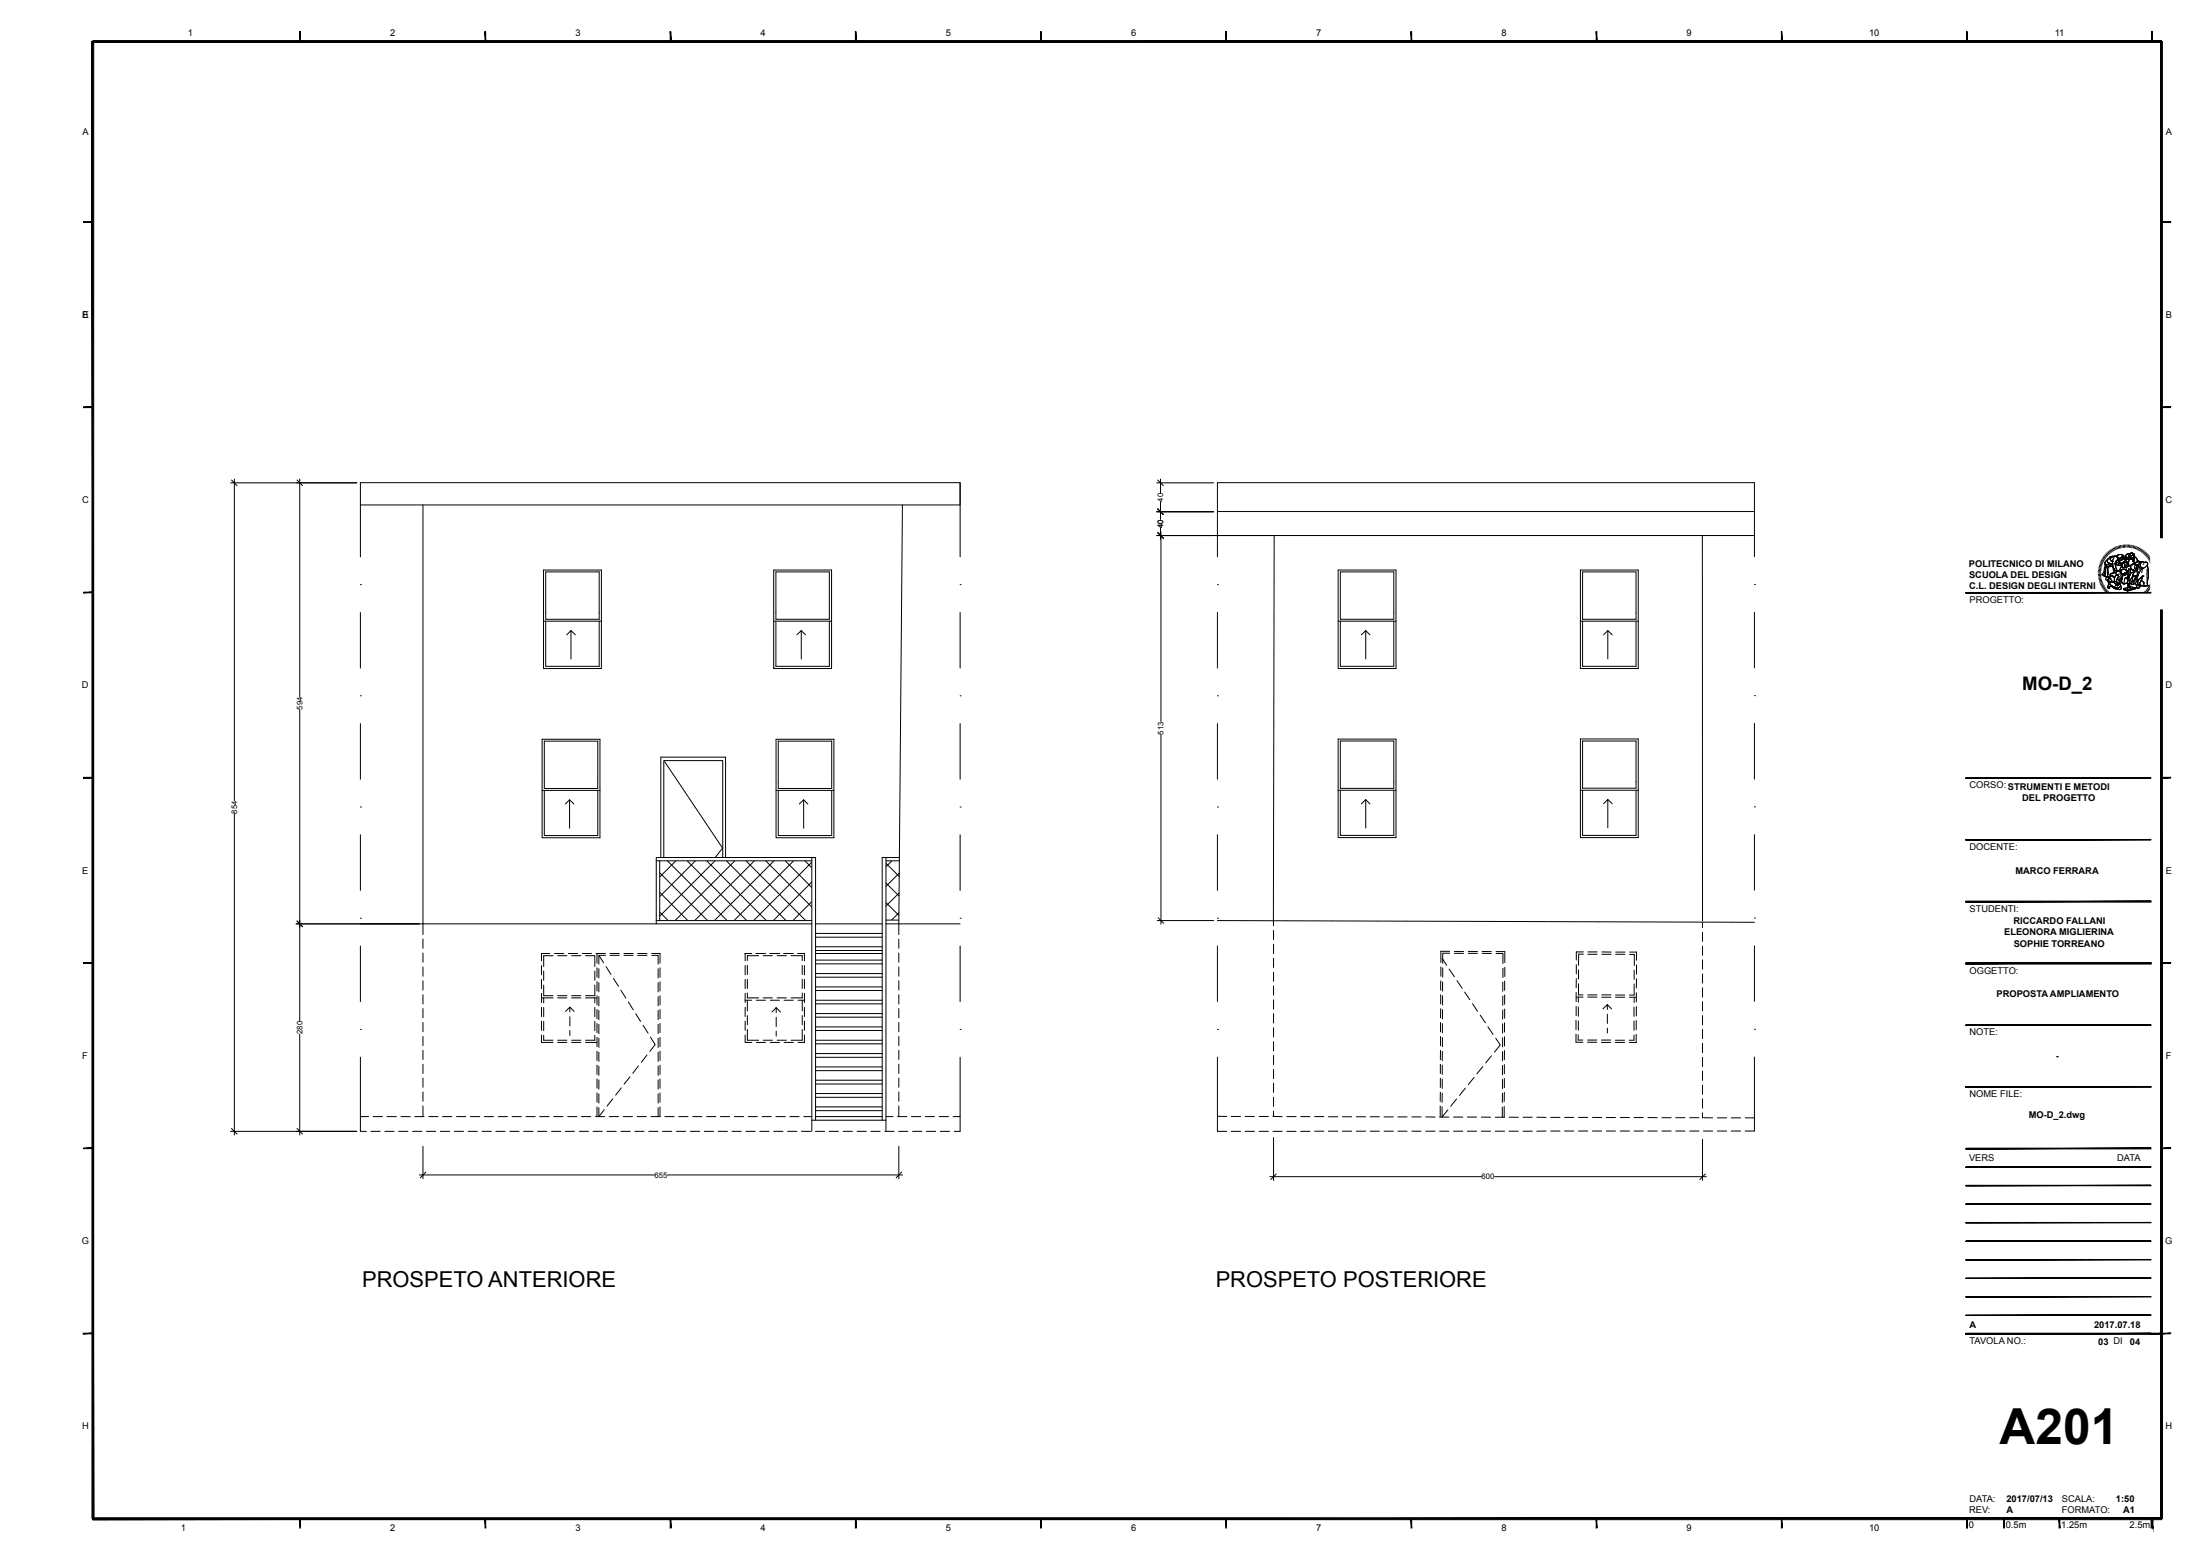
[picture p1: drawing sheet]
<svg xmlns="http://www.w3.org/2000/svg" width="594mm" height="420mm" viewBox="0 0 594 420" stroke-linecap="round" stroke-linejoin="round" font-family="sans-serif">
<g fill="none" stroke="#000" stroke-width=".27">
<path d="M62.3 130.3h34M62.5 129.6l1.5 1.5M63.3 129.3v86.8M80.2 129.6l1.5 1.5M80.9 129.3v58.8M97.3 136.3h161.9v-6h-161.9v20M114.2 136.3v115.9M243.7 136.3l-1 115.9M259.2 130.3v20M312.3 138.1h15.4M312.3 130.3h15.4M312.6 137.4l1.5 1.5"/>
<path d="M312.6 129.6l1.5 1.5M313.3 129.3v3.7M313.3 135.4v4.8M328.7 138.1h145M97.3 157.8h.1M146.8 153.9h15.6v26.6h-15.6zM147.3 154.4h14.5v12.8h-14.5zM208.9 153.9h15.6v26.6h-15.6zM209.5 154.4h14.4v12.8h-14.4zM259.2 157.8h.1M312.3 144.6h161.4M312.6 143.8l1.5 1.5"/>
<path d="M312.7 143.8l1.5 1.5M313.3 142.5v3.1M313.5 143.6v51.2M328.7 157.8h.1M344 144.6l-.1 105.3M361.3 153.9h15.6v26.6h-15.6zM361.9 154.4h14.4v12.8h-14.4zM426.7 153.9h15.6v26.6h-15.6zM427.3 154.4h14.4v12.8h-14.4zM459.6 144.6l.1 103.9M473.7 157.8h.1M473.7 150.3v-20h-145v20"/>
<path d="M566.5 154.3l.7 .1M566.5 154.7h.7M566.6 154h.7M566.6 153.6l.7 .1M566.7 153.3l.6 .1M566.7 152.9l.7 .2M566.8 152.6l.7 .2M567 152.2l.6 .3M567.1 151.9l.6 .2M567.2 151.6l.6 .2M567.2 155l-.7 .1M567.3 155.3l-.7 .1"/>
<path d="M567.3 155.6l-.7 .2M567.3 151.2l.7 .3M567.3 156l-.6 .1M567.4 156.3l-.7 .1M567.5 156.6l-.7 .2M567.5 150.9l.6 .4M567.5 156.9l-.6 .2M567.7 157.3l-.7 .2M567.7 150.6l.6 .4M567.8 157.5l-.6 .3M567.9 150.3l.6 .4M567.9 157.8l-.6 .3"/>
<path d="M568.1 158.1l-.6 .3M568.1 150.1l.5 .3M568.2 153.5h.1M568.3 158.4l-.6 .3M568.3 155.5l.2 .1M568.3 155.4v.1M568.4 149.8l.5 .4M568.4 152.3h.1M568.4 158.6l-.5 .5M568.4 152.3l.1 .5M568.5 151.7l-.2 .3 .3 .4h.6l.4 .2M568.5 152.8l-.3 .5a2.29 2.29 0 0 1-.7 1.8l.3 .2"/>
<path d="M568.5 152.8h.1M568.5 155.6l.2 .1M568.5 154.5l-.2 .9M568.6 149.5l.5 .5M568.6 153.3l-.1 1.7-.2 .5M568.6 152.8h.1M568.6 158.9l-.5 .4M568.6 152.8l-.2 .4-.2 1.5-.3 .6 .6 .3M568.6 152.8l.3 .1M568.6 155.6l.2 .1M568.7 151.3l-.2 .4M568.7 155.7h.5"/>
<path d="M568.8 152.9l-.3 .8M568.8 152.9l-.1 .2M568.8 149.3l.5 .4M568.8 159.2l-.5 .4M568.9 155.7l-.3 .7 .1 .2 .4-.2M568.9 152.9h.4M568.9 152.9h-.1M569 151.1h.1M569 159.4l-.5 .5M569 151.1v.5l.2 .3M569 151.1v.4M569 155.3l.1 .2"/>
<path d="M569 151.1l-.3 .2M569 155.3l.1 .4M569.1 156.4h.1M569.1 149l.4 .5M569.1 155.7h-.1M569.1 155.1l-.1 .2M569.1 155.5l.1 .2M569.1 155.1v.4M569.1 155.5v.2M569.1 158.5l.1 .2M569.2 155.7h.1M569.2 155.7l.3 .2"/>
<path d="M569.2 154.8l-.1 .3M569.2 151.9l1.1 .4M569.2 153.1v1.7M569.2 151.9l.4 .1M569.2 157l.2 .5M569.2 156.8h.1M569.2 156.8v.2M569.2 158.7l.1 .2M569.2 158.8l.1 .1M569.2 156.8l.3 .2M569.3 152.9h.1M569.3 159.7l-.5 .4"/>
<path d="M569.3 153l-.1 .1M569.3 152.9l-.1 .2M569.3 158.9l.3-.2-.1-.3 .3-.2 .3 .1a2.96 2.96 0 0 0 2.2 .9M569.4 148.8l.4 .5M569.4 157.5l-.3 1M569.4 157.5h.1M569.4 157.5l1.2 .8M569.5 159.9l-.5 .5M569.5 157l.2 .1M569.5 155.9h.1M569.6 155.9h.1M569.6 148.5l.4 .6"/>
<path d="M569.6 155.9l.1 .3M569.7 157.1h.8M569.7 150.3l-.7 .8M569.7 156.2h.1M569.7 156.2l.5 .5M569.7 156.2l-.6 .2 .1 .4M569.9 152.6h-.3M569.9 148.3l.4 .6M569.9 155.5h.1M569.9 155.4v.1M570 150.2h1.4M570 155.5l-.4 .4"/>
<path d="M570 150.2l-.3 .1M570.1 155.3h.1M570.1 155.2v.1M570.2 155.3h.1M570.2 155.3l-.2 .2M570.2 155.3l.4 .4M570.2 156.7h.1M570.3 148.2l.3 .5M570.3 152.3l-.7 .3M570.3 152.3h.1M570.4 151.5h.1M570.4 151.5v1.4"/>
<path d="M570.4 152.9h.1M570.4 152.9h-1.1M570.4 152.9l.2 .5a.82 .82 0 0 1 .3 1l.1 .1M570.4 152.9h-.1M570.6 148l.2 .6M570.6 155.7l.3 .3M570.6 153.2l.2 1.3M570.6 158.3l.7 .3M570.6 158.3l.9 .4M570.8 154.5v.1M570.8 150.5l-.4 1M570.8 147.8l.3 .6"/>
<path d="M570.9 157h.1M570.9 157l.4 1M570.9 156h.1M570.9 156.2v.8M570.9 157l-.4 .1M570.9 156v1M571 154.5h.1M571 154.5l-.4 .2a.51 .51 0 0 0-.7 .1 .51 .51 0 0 0 0 .6M571 152.1h.1M571 152.1v.1M571 152.2h.1M571 152.2l.4 1.6 .5 .3"/>
<path d="M571.1 150.1h.1M571.1 150.1a.98 .98 0 0 0-1.3 1.1l.6 .3M571.2 147.6l.2 .7M571.3 158h.1M571.3 155.3l-.4 .7M571.3 152.1a.59 .59 0 0 0 .9 .5M571.3 152l-.2 .1M571.3 152v.1M571.4 157.9l-.1 .1M571.4 152l-.1 .1M571.4 155.2l-.1 .1M571.4 155.2l.6 .3 .1 .3-.3 .1"/>
<path d="M571.4 150.2h.1M571.4 150.1v.1M571.4 154.2v.2M571.4 150.2l.3 .3M571.5 154.2h.1M571.5 157.8h.1M571.5 154.2l-.1 .4-.4-.1M571.5 157.8l.2 .3M571.5 157.8l-.1 .1M571.5 158.7h.1M571.5 147.5l.2 .7M571.5 158.7l.5 .2"/>
<path d="M571.6 157.6h.1M571.6 150h.1M571.6 156.4h.4M571.6 150l-.1 .1M571.6 156.4a.57 .57 0 0 0-.2 .6 .57 .57 0 0 0 .5 .4l.3 .3M571.6 157.6l.3 .4-.2-.5 .4 .2M571.6 157.6l.1 .5M571.7 149.9l-.3 .2M571.7 149.9l-.1 .1M571.7 154.2h-.2M571.7 151.2l-.7 .9M571.7 150.5h.1"/>
<path d="M571.7 150.5l.4 .2M571.7 150.5v.7M571.7 158.1h.1M571.8 150.6l.1 .1 .7-.1M571.8 155.9l-.2 .5M571.8 155.9h.1M571.9 147.4l.2 .7M571.9 154.2h-.5M571.9 154.1h.1M571.9 149.8l-.2 .1M571.9 154.1v.1M572 154.1h.1"/>
<path d="M572 154.1l.5 .2M572 154.1l-.1 .1M572 149.7h.1M572 151.7h.1M572 156.4h.1M572 156.4l.1 .1M572 151.7l-.7 .3M572 149.7l-.1 .1M572 151.7l.3 .3M572.1 156.5l.3 .9M572.1 157.7h.1M572.2 151.5h.1"/>
<path d="M572.2 155l-.8 .2M572.2 151.5l-.2 .2M572.2 152.6h.4M572.2 151.5l-.3 .1M572.2 147.3l.2 .7M572.2 151.1h.1M572.2 151.1l.3 .1M572.2 151.1l-.5 .1M572.2 151.1v.4M572.2 149.7h-.2M572.3 152h.1M572.3 154.7l.8 .5"/>
<path d="M572.4 157.4l.1 .4M572.5 152h.1M572.5 152h.4l-.2 .2-.1 .4M572.5 152h-.5l.2 .6M572.5 150.7h-.3M572.5 156.3l-.5 .1M572.5 152l-.2 .1M572.5 155.1l.2 .6-.1 .4M572.5 150.6v.1M572.5 156.2v.1M572.5 154.3h.1M572.5 147.2l.2 .7"/>
<path d="M572.5 154.3l.5 .7M572.5 158.1l.3 .5-.3 .5M572.5 154.1l.1 .3M572.5 157.8v.3M572.5 158.1v.1a.8 .8 0 0 1-1 .5M572.5 154.3l.2 .2M572.5 159.1l-.2 .1M572.6 154h.1M572.6 157l.7 .6M572.6 154l-.1 .1M572.6 156.1h.1M572.6 152.6h.1"/>
<path d="M572.6 156.1l-.1 .1M572.6 156.1l-.6 .3M572.7 154l-.2 .1M572.7 154.5l.3 .4M572.7 149.7l.3 .1M572.7 154.5l.2 .4M572.7 149.7h-.7M572.8 149.7l.2 .1M572.8 151v.1M572.8 152.9l.3 .2M572.8 151.1l-.3 .1M572.8 152.9l-.4 .9v.4l.2 .1 .5-.6"/>
<path d="M572.8 153.8v.1M572.8 152.9l-.4 1M572.8 152.9h.1M572.8 150.6l.2 .2M572.8 153.8l-.1 .2M572.9 156.4h.1M572.9 147.2l.1 .6M572.9 156.4l-.4 .5 .4 .4M572.9 156.4l-.6 .8M572.9 156.3v1M572.9 150.4l-.3 .2M572.9 152.9l.1 .1"/>
<path d="M572.9 152.7h.1M572.9 150.3h.1M572.9 157.3l.4 .3M572.9 150.3l.2 .1M572.9 150.3v.1M572.9 150.4h.1M572.9 150.7h.1M572.9 154.9l.1 .1M573 151h.1M573 151l-.2 .1M573 155h.1M573 152.6l-.2 .3"/>
<path d="M573 149.8l.3 .2M573 153.1h.2M573 150.3v.1M573 155l.1 .2M573 155.8l-.4 .3M573 155.8v.2M573.1 155.2l.2 .1M573.1 155.6l-.2 .8M573.1 152.3l-.3 .6M573.1 155.2l-.1 .6M573.1 153.7l-.4 .3M573.1 150.4l.2 .1"/>
<path d="M573.1 155.3v.1M573.1 155.4h.1M573.1 153.7l.9 .2M573.1 155.4l-.1 .4M573.1 155.1l.3 .2M573.1 149.8l.2 .2M573.2 151.9h.1M573.2 153.6l-.4 .2M573.2 153.6l.5 .1M573.2 151.9l-.1 .4M573.2 153.1l.1 .1M573.2 157.5l.1 .1"/>
<path d="M573.2 153.1l.4 .1M573.2 153.6l-.1 .1M573.2 153.6l.3 .1M573.3 150.5h.1M573.3 147.1v.7M573.3 155.2v.1M573.3 150.5l-.3 .5M573.3 150.5h.2M573.3 151.7l-.1 .2M573.3 155.3h.1M573.3 157.6h.1M573.3 158.9h.1"/>
<path d="M573.3 157.6h.2M573.3 158.9l1.1 .3M573.3 150l.2 .1M573.3 159.2l1.1 .3M573.3 158.9v.3M573.3 151.7h.1M573.4 154.9l-.4 .1 .1 .2M573.4 157.6h-.1M573.4 154.9l-.3 .1 .2 .2M573.5 150.1l.1 .2M573.5 150.9h-.1M573.5 150.4v.1"/>
<path d="M573.5 150.1v.3M573.5 150.4h.1M573.5 157.6h-.1M573.6 150.3l-.1 .1M573.6 151.5h.1M573.6 147.1v.7M573.6 151.5l-.3 .2M573.6 153.7h.1M573.6 154.7l-.2 .2M573.6 154.7v.1M573.6 153.1v.1M573.7 150.7h.1"/>
<path d="M573.7 153.1h.1M573.7 156l-.3 1.6M573.7 155.3h-.3M573.7 152.5l.6 .1M573.7 155.1v.1M573.7 151.5h.2M573.7 153.7l.2 .1M573.7 153.7h.1M573.7 152.6v.5M573.7 151.1l.4 .1M573.7 151.5h-.1M573.7 152.6l-.1 .5"/>
<path d="M573.7 152.9l-.1 .3M573.8 153.7l.2 .2M573.8 151.1l.3 .1M573.8 151.1v.1M573.8 154.8h.1M573.8 155.1h.1M573.9 151.5l.3 .1M573.9 154.8v.1M573.9 154.8l-.1 .1M573.9 151.9h.1M573.9 155.1l-.2 .2M573.9 150.3l.5 .2 .1 .4"/>
<path d="M573.9 150.3l-.2 .4M573.9 151.8l-.1 .2M573.9 153.8l.1 .1M574 153.9h.1M574 147.1v.6M574 154.5l-.7 .5-.4 .1 .1-.2M574 154.5l.3 .1M574 154.5l-.4 .2M574 150.8h.1M574 153.9l.4 .6M574 150.8l-.8 .1 .5 .2M574 150.8l.1 .1"/>
<path d="M574.1 153.9l.3 .6M574.1 153.2v.7M574.1 154.5l-.2 .6M574.2 156.1v.1M574.2 151.7l.2 .3M574.2 151.6h.1M574.2 150.8l.1 .2M574.2 150.8h-.2M574.2 153.1h.1M574.2 150.8h.1M574.2 153.1h-.2M574.3 151h.1"/>
<path d="M574.3 152.6l.1 .3M574.3 151.6l.3 .5M574.3 151l-.2 .2M574.3 147.1v.6M574.3 151.6l.2 .4M574.4 152l-.1 .1M574.4 151.9l-.4-.3h-.4l-.1 .3 .2 .7M574.4 151.9v.4M574.4 151.9v.1M574.4 152.9h.1M574.4 152v.1M574.4 157.4h.1"/>
<path d="M574.4 154.5l-.1 .1M574.4 152.9l-.2 .2h-1.1l-.3-.2M574.4 152.9l-.2 .2M574.4 157.4l-.9 .2M574.4 157.4l.2 .7M574.4 152.2l-.2 .1M574.4 152v.3M574.4 159.4h.1M574.4 152.5l-.1 .3M574.4 152.3v.2M574.4 152.5v.4M574.4 159.2v.3"/>
<path d="M574.4 152.5l-.1 .1M574.5 156.2h.1M574.5 152h.1M574.5 150.9h.1M574.5 158.6h.1M574.5 152l.2 .8M574.5 155.8v.4M574.5 156.2v.3l.2-.2M574.5 150.9l.2-.1 .1 .4-.2 .7M574.5 158.6l-1.2 .3M574.5 150.9l-.2 .1M574.6 155.4h.1"/>
<path d="M574.6 158.1h.1M574.6 155.4l-.2 .5h-.4l.3 .3h.2M574.6 158.6h-.1M574.6 158.1l-.1 .5M574.6 152.1l.1 .3M574.6 158.6l-.2 .4 .1-.4M574.6 151.9l-.1 .1M574.6 150.4l.1 .5M574.6 151.9v.1M574.7 147.1l-.1 .6M574.7 152.8l-.3 .1M574.7 152.4l.6 .2"/>
<path d="M574.7 157.9l-.1 .2M574.7 156.3h.1M574.7 156.3l-.3 1.1M574.7 152.6v.1M574.7 152.4h.1M574.7 155.8l-.2 .2M574.7 153.4l-.1 1.4M574.7 152.7l.5 .2M574.7 152.7v.1M574.9 154.6l-.5 .5 .1 .4M575 155.3h.1M575 155.3l-.4 .1"/>
<path d="M575 155.3l-.3 1M575 157.5h.1M575 157.5h-.2l-.1 .4M575 157.5l.1 1M575 157.5l.2 1.3-.3-.9-.3 .7M575 153.5l-.4 .8M575 149.5h.1M575 147.1v.7M575 149.5h-.1a.76 .76 0 0 0-1 .8M575 149.5l-.2 .7 .1 .9 .3-.7M575.1 158.5l-.5 .1M575.1 150.5h.1"/>
<path d="M575.1 158.5l-.2-.6-.3 .7M575.1 150.5l.3 .4M575.2 152.8l.1 .3M575.2 152.9l.1 .5M575.3 152.6h.1M575.3 152.6l-.1 .2M575.3 153.1v.3M575.3 153.4l.1 .2M575.3 153.4l.5 .5M575.3 150.3h.2M575.3 150l-.1 .4M575.3 154.6l-.3 .7"/>
<path d="M575.3 158.4l-.2 .1M575.3 158.4l1.2 .2M575.3 158.4l-.7 .2M575.4 147.1l-.1 .7M575.4 149.3l-.4 .2M575.4 149.3l-.3 .1M575.4 149.3h.4M575.4 150.7l.1 .1M575.4 153.6h.1M575.4 153.6v.1a.54 .54 0 0 0-.1 .9M575.4 153.6l.4 .3M575.4 150.3v.1"/>
<path d="M575.5 150.6h.1M575.5 152.5l-.2 .1M575.5 149.3h.3M575.5 150.9h-.1M575.7 147.2l-.1 .7M575.8 155.7h.1M575.8 155.6l-.2 1.3a.46 .46 0 0 0-.1 .6 .46 .46 0 0 0 .6 .2l.1-.1a1.01 1.01 0 0 1 .2-1.4M575.8 150.4v.1M575.8 155.6h.1M575.8 155.6l-.7 1.1-.1 .8M575.8 153.9l.2 .2 .1-.1M575.8 152.3h-.1"/>
<path d="M575.8 152.3l-.3 .2M575.8 153.9l.3 .1M575.8 150.5h.1M575.8 149.3l.3 .1M575.8 150.5h.2M575.8 150.7h.1M575.8 155.6v.1M575.8 150.7v.8M575.8 150.7l-.4 .2M575.9 149.8h.1M575.9 151.3v.1M575.9 151.3l-.1 .2"/>
<path d="M575.9 149.8l.2 .5-.3 .4M575.9 149.8l-.6 .2M576 151.2h.1M576 151.2l.1 .5M576.1 153.7v.1M576.1 149.4l.2 .5-.1 .5M576.1 152.2h.1M576.1 147.3l-.2 .6M576.1 152.2l-.3 .1M576.1 151.7l.3 .2M576.2 154.5h.1M576.2 154.5l-.4 1.1"/>
<path d="M576.2 154.5l-.9 .1M576.2 150.4l-.3 .9M576.2 152.2l.2 .1M576.2 150.3l.9 .7M576.2 153.7h-.3M576.3 150.3h.1M576.3 152.2l.2 .1M576.3 152.2l-.5 .1M576.3 150.3l-.1 .1M576.3 154h-.1M576.4 152.3h.1M576.4 151.9h.1"/>
<path d="M576.4 151.9l-.3 .3M576.4 152.3l.8 .2M576.4 147.4l-.2 .6M576.4 156.2v.1M576.5 152.3l.3 .1 .1 .3a.53 .53 0 0 1 0 .6 .53 .53 0 0 1-.6 .1l.2-.8a.71 .71 0 0 0-.8-.2 .71 .71 0 0 0-.4 .7M576.5 158.9l-2.1 .6M576.5 158.6l-2.1 .6M576.5 158.6v.3M576.5 158.9l-2 .6-1.2-.3M576.6 155.5h.1M576.6 152.3h.1M576.6 153.9l-.5 .6"/>
<path d="M576.6 155.5l-.8 .1M576.6 155.5l-.2 .7M576.6 153.9h.1M576.6 153.9l-.5 .1M576.7 153.7l-.2 .3h-.4M576.7 152.4h.4M576.7 151.8l-.3 .1M576.8 147.5l-.3 .7M576.8 153.4h.1M576.8 153.4l-.1 .3M576.9 158.4v.2M576.9 158.6l.2 .1"/>
<path d="M576.9 151.2l.3 .1M576.9 153.5h.1M576.9 153.5l-.2 .3M576.9 156.9l.3 .3M576.9 156.9v.1M576.9 151.7l-.5 .2M577 155.4h.1M577 155.4l-.4 .1M577 157.9l-.1 .5M577 153.5v.5a3.9 3.9 0 0 1-.6 2.7l.3 1.1 .2 .3M577 152.4l.3 .2M577.1 153.5l-.2 .1"/>
<path d="M577.1 152.4l.1 .1M577.1 151l.1 .3M577.1 151h.1M577.1 147.6l-.2 .6M577.2 151.3h.1M577.2 151.3l.2 .2M577.2 152.5l.1 .1M577.3 156.6h.1M577.3 156.6l-.4 .3M577.3 156.6l-.4 1.8M577.3 152.9h.1M577.3 153l-.6 .7"/>
<path d="M577.3 152.9l-.2 .6M577.3 152.6v.4M577.3 152.8l1 .7M577.4 151.5v.1M577.4 151.6l-.5 .1M577.4 151.6h.1M577.4 147.8l-.2 .6M577.4 154.3v.6M577.5 151.6h.5M577.5 151.6h-.1M577.5 151.6l-.6 .1M577.5 157.9l.1 .2"/>
<path d="M577.6 158.1h.1M577.6 158.1l1.7 .1M577.6 158.1l.1 .4-.1 .1h-.7M577.6 157.6l-.1 .3M577.7 151.9l-.5 .6M577.7 147.9l-.3 .6M577.8 153.5l-.9 .1M577.9 157.8l.5 .3M578 151.6h.1M578 151.6l-.3 .3M578 148.1l-.3 .6M578.1 151.6l-1.2 .1"/>
<path d="M578.1 151.6l.9 .2M578.1 151.6l-.4 .3M578.2 156.5l.9 .9M578.3 153.5h.1M578.3 153.5l-1 1.8-.4 1.6M578.3 153.5h.2M578.4 155.6h.1M578.4 148.3l-.4 .6M578.4 155.6l-.1 .6-.7 1.4M578.4 155.6l-1.1 1M578.5 153.5l-.2 1.1M578.6 148.5l-.3 .5"/>
<path d="M578.6 157l.2 .8 .4 .3M578.7 153.4h.1M578.8 153.4l-.3 .1M578.9 155.5l-.5 .1M578.9 152.1l-.3 .3M578.9 148.7l-.4 .6M579 159.8l.4 .5M579 151.8a.79 .79 0 0 0-1 .1 .79 .79 0 0 0-.1 1l.8 .5M579 151.8l.4-.1 .3 .2 .2 .2-.1 .4M579 151.8l.7 .1v.7M579.2 159.6l.5 .4M579.2 149l-.4 .5"/>
<path d="M579.3 158.1v.1M579.4 159.3l.6 .5M579.5 149.2l-.5 .5M579.7 159.1l.5 .4M579.7 153.7l.1 3.1M579.7 149.4l-.5 .5M579.7 152.6l.3 1M579.7 152.6l.3 1.1M579.7 152.6l-.9 .8M579.8 156.8v.9M579.8 156.8v.2M579.8 157.7l.2 .4"/>
<path d="M579.8 157v.7M579.8 158.8l.6 .4M580 158.1h.1M580 149.7l-.6 .4M580 153.6l.1 .6M580 153.7l.1 1.8M580 158.1l-.7 .1M580 158.6l.6 .3M580 155.9l-.2 .9M580.1 155.1l-.3 1.9M580.2 150l-.5 .4M580.2 158.3l.6 .3"/>
<path d="M580.4 158l.6 .3M580.4 150.3l-.5 .3M580.5 157.7l.6 .3M580.6 150.6l-.6 .3M580.6 157.4l.7 .3M580.8 157.1l.6 .2M580.8 150.9l-.6 .3M580.8 156.8l.7 .2M580.9 156.5l.7 .2M581 151.2l-.6 .3M581 156.2l.7 .1M581.1 155.9h.6"/>
<path d="M581.1 151.5l-.6 .3M581.1 155.5l.7 .1M581.1 155.2h.7M581.2 154.9l.7 .1M581.3 151.8l-.7 .3M581.4 152.1l-.6 .3M581.5 152.5l-.6 .2M581.6 152.9l-.6 .1M581.7 153.2l-.7 .1M581.8 153.5l-.7 .2M581.8 154.2l-.7 .1M581.8 153.9l-.7 .1"/>
<path d="M581.9 154.6h-.7M97.3 165.3v15M146.8 167.7h15.6M147.3 167.7v12.2h14.5v-12.2M153 171.3l1.2-1.1v7.7M154.2 170.2l1.1 1.1M208.9 167.7h15.6M209.5 167.7v12.2h14.4v-12.2M215.2 171.3l1.1-1.1v7.7M216.3 170.2l1.2 1.1M259.2 165.3v15M328.7 165.3v15"/>
<path d="M361.3 167.7h15.6M361.9 167.7v12.2h14.4v-12.2M367.6 171.3l1.1-1.1v7.7M368.7 170.2l1.2 1.1M426.7 167.7h15.6M427.3 167.7v12.2h14.4v-12.2M433 171.3l1.1-1.1v7.7M434.1 170.2l1.2 1.1M473.7 165.3v15M569.7 160.1l-.4 .5M570 160.3l-.4 .6M570.3 160.5l-.4 .6"/>
<path d="M570.6 160.7l-.4 .5M570.8 160.9l-.3 .5M571.1 161l-.3 .6M571.4 161.1l-.3 .6M571.7 161.2l-.2 .7M572 161.4l-.2 .6M572.3 161.4l-.1 .7M572.6 161.5l-.1 .7M573 161.6l-.2 .6M573.3 161.7l-.1 .6M573.6 161.7v.6M573.9 161.7v.7"/>
<path d="M574.3 161.7v.7M574.6 161.7v.7M574.9 161.7l.1 .6M575.3 161.6v.7M575.5 161.6l.2 .6M575.9 161.5l.1 .7M576.2 161.4l.2 .6M576.5 161.3l.2 .7M576.8 161.2l.3 .6M577.1 161.1l.3 .6M577.4 160.9l.3 .6M577.7 160.8l.3 .6"/>
<path d="M578 160.6l.3 .5M578.2 160.4l.4 .6M578.5 160.2l.4 .6M578.7 160l.5 .5M80.9 191.6v84M97.3 187.8h.1M97.3 195.3v15M146.4 199.5h15.6v26.6h-15.6zM208.9 180.1v.4M209.5 199.5h15.7v26.6h-15.7zM259.2 187.8h.1M259.2 195.3v15"/>
<path d="M313.5 198.2v51.3M328.7 187.8h.1M328.7 195.3v15M361.3 199.5h15.6v26.6h-15.6zM426.7 199.5h15.6v26.6h-15.6zM473.7 187.8h.1M473.7 195.3v15M63.3 219.6v86.8M97.3 217.8h.1M146.4 213.3h15.6M147 200.1h14.4v12.7h-14.4zM147 213.3v12.2h14.4v-12.2"/>
<path d="M152.6 217l1.2-1.1v7.6M153.8 215.9l1.2 1.1M179.4 205.6l15.7 23.3-2 2.6M209.5 213.3h15.7M210.1 200.1h14.5v12.7h-14.5zM210.1 213.3v12.2h14.5v-12.2M215.8 217l1.2-1.1v7.6M217 215.9l1.1 1.1M259.2 217.8h.1M328.7 217.8h.1M361.3 213.3h15.6M361.9 213.3v12.2h14.4v-12.2"/>
<path d="M361.9 200h14.4v12.8h-14.4zM367.6 217l1.1-1.2v7.7M368.7 215.8l1.2 1.2M426.7 213.3h15.6M427.3 213.3v12.2h14.4v-12.2M427.3 200h14.4v12.8h-14.4zM433 216.9l1.1-1.1v7.7M434.1 215.8l1.2 1.1M473.7 217.8h.1M97.3 225.3v15.1M177.2 232.4h42M178.1 235.6l12.9 12.9"/>
<path d="M178.1 232.4v16.1M178.4 231.5v-27.1h17.5v27.1M179.2 231.5v-26.2h15.9v26.2M180.2 232.4l16.1 16.1M182.5 232.4l-4.4 4.3M185.5 232.4l16.1 16.1M187.8 232.4l-9.7 9.6M190.8 232.4l16.1 16.1M193.1 232.4l-15 14.9M196.1 232.4l16.1 16.1M198.4 232.4l-16.1 16.1M201.4 232.4l16.1 16.1"/>
<path d="M203.7 232.4l-16.1 16.1M206.7 232.4l12.5 12.4M209 232.4l-16.1 16.1M212 232.4l7.2 7.1M214.3 232.4l-16.1 16.1M217.3 232.4l1.9 1.8M219.2 232.7l-15.7 15.8M219.2 238.1l-10.4 10.4M220.2 231.5h-43v17.9M220.2 231.5v70.9M220.2 231.5h-1v73.9M239.2 238.3l3.6 3.6"/>
<path d="M239.2 233l3.6 3.6M239.2 231.5v73.9M239.2 232.4h3.7M240.8 232.4l-1.6 1.6M242.8 235.7l-3.6 3.6M242.9 231.5h-4.7v70.9M259.2 225.3v15.1M328.7 225.3v15.1M473.7 225.3v15M80 249.4h139.2M80.2 248.6l1.5 1.5M97.3 247.8h.1"/>
<path d="M97.3 255.3v15.1M114.2 253.5v2.5M114.2 257.2v2.5M148.4 257.4h-2.2v2M149.3 258h-2.5v2.9M149.7 257.4h2.5M150.6 258h2.5M153.4 257.4h2.5M154.3 258h2.5M157.2 257.4h2.5M158.1 258h2.5v2.9M160.9 257.4h2.6"/>
<path d="M161.2 257.4v2.6M161.7 257.9l1.3 2M163.5 257.9h-1.8v2.3M164.7 257.4h2.5M164.7 257.9h2.5M168.5 257.4h2.5M168.5 257.9h2.5M172.2 257.4h2.5M172.2 257.9h2.5M176 257.9h1.7v2.3M176 257.4h2.2v2.6M177.2 248.5h42"/>
<path d="M178.1 246.2l2.3 2.3M178.1 240.9l7.6 7.6M201.1 257.4h1.9M201.2 257.4v2M204.1 257.4h2.6M204.8 258h-3v1.3M206.1 258h2.5M207.9 257.4h2.6M209.8 258h2.5M211.6 257.4h2.6M213.6 258h3v1.3M215.4 257.4h1.8v2"/>
<path d="M219.2 243.4l-5.1 5.1M220.2 259.1h18M220.2 255.6h18M220.2 256.6h18M220.2 257.4h18M220.2 252h18M220.2 253h18M220.2 249.4h18M239.2 243.6l3.5 3.5M239.2 248.4h3.5M239.2 249.4h20M242.7 253.5v2.5"/>
<path d="M242.7 257.2v2.5M242.7 246.4l-2 2M242.8 241l-3.6 3.6M259.2 247.8h.1M259.2 255.3v15.1M312.4 248.5h15.3M312.7 247.7l1.5 1.5M328.7 247.8h.1M328.7 248.5l145 .4M328.7 255.3v15M343.9 251.1v2.5M343.9 254.9v2.5"/>
<path d="M343.9 258.6v2.5M389.4 258.7l1.2 1.8M391.4 257.3h-1.9v2.7M391.4 256.8h-2.4v3M392.7 257.3h2.5M392.7 256.8h2.5M396.4 257.3h2.5M396.4 256.8h2.5M400.2 257.3l2.5 .1M400.2 256.8l2.5 .1M403.9 257.4h1.9v2.7M403.9 256.9h2.4v2.9"/>
<path d="M427.5 257.5h-1.3v3M427.5 256.9h-1.9v2.2M428.7 257.6h2.5M428.7 256.9h2.5M432.5 257.6h2.5M432.5 256.9l2.5 .1M436.2 257.6h2.5M436.2 257h2.5M440 257h1.9v2.2M440 257.6h1.3v3M459.7 248.9v1.5M459.7 251.6v2.5"/>
<path d="M459.7 255.4v2.5M459.7 259.1v2.5M473.7 247.8h.1M473.7 255.3v15M80.9 279.1v27.3M97.3 277.9h.1M114.2 261v2.5M114.2 264.7v2.5M114.2 268.5v2.5M114.2 272.2v2.5M114.2 276v2.5M114.2 279.8v2.5"/>
<path d="M146.2 279.4v2h3.1M146.2 269.4h3.1M146.2 260.6v2.5M146.2 264.4v2.5M146.2 268.1v2.5M146.2 271.9v2.5M146.2 275.6v2.5M146.8 279.5v1.3h2.5M146.8 262.1v2.5M146.8 265.9v2.9h2.5M146.8 269.4v1.3M146.8 271.9v2.5"/>
<path d="M146.8 275.7v2.5M150.6 269.4h2.5M150.6 268.8h2.5M152.7 273l1.2-1.2v1.4M153.9 274.4v2.5M153.9 278.2v1.3M153.9 271.8l1.1 1.2M154.3 269.4h2.5M154.3 268.8h2.5M158.1 269.4h3.1M160.6 279.5v1.3h-2.5M160.6 262.1v2.5"/>
<path d="M160.6 265.9v2.9h-2.5M160.6 269.4v1.3M160.6 271.9v2.5M160.6 275.7v2.5M161.2 261.2v2.6M161.2 265v2.5M161.2 268.8v2.5M161.2 272.5v2.5M161.2 276.3v2.4M161.7 261.5v2.5M161.7 265.2v2.5M161.7 269v2.5"/>
<path d="M161.7 272.7v2.5M161.7 276.5v2.5M163.6 260.9l1.4 2.1M165.6 264.1l1.4 2.1M167.6 267.3l1.4 2.1M169.7 270.5l1.3 2.1M171.6 273.6l1.4 2.1M173.6 276.8l1.4 2.1M175.6 279.9l1.3 2.1-1.4 1.8M177.7 261.5v2.5M177.7 265.2v2.5M177.7 269v2.5"/>
<path d="M177.7 272.7v2.5M177.7 276.5v2.5M178.2 261.2v2.6M178.2 265v2.5M178.2 268.8v2.5M178.2 272.5v2.5M178.2 276.3v2.4M201.2 279.4v2h1.8M201.2 270h1.8M201.2 260.6v2.5M201.2 264.4v2.5M201.2 268.1v2.5"/>
<path d="M201.2 271.9v2.5M201.2 275.6v2.5M201.8 277.9v2.9h3M201.8 260.5v2.5M201.8 264.3v2.5M201.8 268v1.4h3M201.8 270v2.9M201.8 274.1v2.5M204.2 270h2.5M206.1 269.4h2.5M208 270h2.5M208.4 273.2l1.2-1.2v1.3"/>
<path d="M209.6 274.6v2.5M209.6 278.3v1.4M209.6 272l1.1 1.2M209.8 269.4h2.5M211.7 270h2.5M215.5 270h1.7M216.6 277.9v2.9h-3M216.6 260.5v2.5M216.6 264.3v2.5M216.6 268v1.4h-3M216.6 270v2.9M216.6 274.1v2.5"/>
<path d="M217.2 279.4v2h-1.7M217.2 260.6v2.5M217.2 264.4v2.5M217.2 268.1v2.5M217.2 271.9v2.5M217.2 275.6v2.5M220.2 277.2h18M220.2 273.6h18M220.2 270h18M220.2 266.4h18M220.2 262.8h18M220.2 260.2h18"/>
<path d="M220.2 263.8h18M220.2 267.4h18M220.2 271h18M220.2 274.6h18M220.2 278.2h18M242.7 261v2.5M242.7 264.7v2.5M242.7 268.5v2.5M242.7 272.2v2.5M242.7 276v2.5M242.7 279.8v2.5M259.2 277.9h.1"/>
<path d="M328.7 277.9h.1M343.9 262.4v2.5M343.9 266.1v2.5M343.9 269.9v2.5M343.9 273.6v2.5M343.9 277.4v2.5M388.9 276v2.5M388.9 279.8v2.5M389 264.8v2.5M389 268.5v2.5M389 272.3l-.1 2.5M389 261v2.5"/>
<path d="M389.5 276.3v2.5M389.5 265v2.5M389.5 268.8v2.5M389.5 272.5v2.5M389.5 261.3v2.5M391.3 261.6l1.4 2M393.4 264.7l1.4 2.1M395.5 267.8l1.4 2.1M397.6 270.9l1.3 2.1M399.7 274l1.3 2.1M401.7 277.1l1.4 2.1M405.7 276.3v2.5"/>
<path d="M405.7 272.6v2.5M405.7 265.1v2.5M405.7 268.8v2.5M405.8 261.4v2.4M406.2 276.1v2.5M406.2 279.9v2.4M406.3 264.8v2.5M406.3 268.6v2.5M406.3 272.4v2.5M406.3 261.1v2.5M425.5 279.1v2.2h1.9M425.5 275.4v2.5"/>
<path d="M425.6 269.1h1.8M425.6 267.9v2.5M425.6 271.6v2.5M425.6 260.4v2.5M425.6 264.1v2.5M426.1 279.3v1.4h1.3M426.2 269.1v1.4M426.2 271.8v2.5M426.2 275.6v2.5M426.2 261.8v2.5M426.2 265.5v3h1.2M428.7 268.5h2.5"/>
<path d="M428.7 269.1h2.5M432.5 268.5h2.5M432.5 269.2h2.5M432.8 272.3l1.2-1.1v1.3M434 273.8v2.5M434 277.5v1.3M434 271.2l1.1 1.1M436.2 268.6h2.5M436.2 269.2h2.5M440 269.2h1.8M441.2 279.4v1.4h-1.3M441.2 271.8v2.5"/>
<path d="M441.2 275.6v2.5M441.2 261.9v2.5M441.2 265.6v3h-1.2M441.2 269.2v1.4M441.8 275.4v2.5M441.8 279.2v2.2h-1.9M441.8 268v2.5M441.8 271.7v2.5M441.9 260.5v2.5M441.9 264.2l-.1 2.5M459.7 262.9v2.5M459.7 266.6v2.5"/>
<path d="M459.7 270.4v2.5M459.7 274.1v2.5M459.7 277.9v2.5M473.7 277.8h.1M97.3 285.4v20h1.6M114.2 283.5v2.5M114.2 287.3v2.5M114.2 291v2.5M114.2 294.8v2.4M114.2 298.5v2.9M150.6 281.4h2.5M150.6 280.8h2.5"/>
<path d="M154.3 281.4h2.5M154.3 280.8h2.5M158.1 281.4h3.1M161.2 280v2.5M161.2 283.7v2.5M161.2 287.5v2.5M161.2 291.2v2.5M161.2 295v2.5M161.2 298.8v2.6M161.7 280.2v2.5M161.7 284v2.5M161.7 287.8v2.5"/>
<path d="M161.7 291.5v2.5M161.7 295.3v2.5M161.7 299v2.4l1.4-1.9M165.5 296.6l-1.6 2M167.8 293.7l-1.6 1.9M170.1 290.7l-1.6 1.9M172.4 287.7l-1.6 2M174.7 284.8l-1.5 2M177.7 280.2v2.5M177.7 284v2.5M177.7 287.8v2.5M177.7 291.5v2.5"/>
<path d="M177.7 295.3v2.5M177.7 299v2.4M178.2 280v2.5M178.2 283.7v2.5M178.2 287.5v2.5M178.2 291.2v2.5M178.2 295v2.5M178.2 298.8v2.6M204.2 281.4h2.5M206.1 280.8h2.5M208 281.4h2.5M209.8 280.8h2.5"/>
<path d="M211.7 281.4h2.5M220.2 280.8h18M220.2 295.2h18M220.2 291.6h18M220.2 288h18M220.2 284.4h18M220.2 281.8h18M220.2 285.4h18M220.2 289h18M220.2 292.6h18M220.2 296.2h18M220.2 298.8h18"/>
<path d="M220.2 299.8h18M242.7 283.5v2.5M242.7 287.3v2.5M242.7 291v2.5M242.7 294.8v2.4M242.7 298.5v2.9M259.2 285.4v20h-1.5M328.7 285.4v20h2.5M343.9 281.2v2.5M343.9 284.9v2.5M343.9 288.7v2.5M343.9 292.4v2.5"/>
<path d="M343.9 296.1v2.5M343.9 299.9v1.4M388.9 298.5v3M388.9 287.3v2.5M388.9 291v2.5M388.9 294.8v2.5M388.9 283.5v2.5M389.4 298.8v2.7l1.5-1.9M389.4 287.5v2.5M389.4 291.3v2.5M389.4 295v2.5M389.5 280v2.5"/>
<path d="M389.5 283.8l-.1 2.5M393.3 296.7l-1.6 1.9M395.6 293.7l-1.5 2M398 290.8l-1.6 2M400.4 287.9l-1.6 1.9M402.7 285l-1.6 1.9M403.8 280.2l1.3 1.9-1.6 1.9M405.6 298.9v2.7M405.7 295.1l-.1 2.5M405.7 287.6v2.5M405.7 291.4v2.5M405.7 280.1v2.5"/>
<path d="M405.7 283.8v2.5M406.1 298.6v3M406.2 287.3v2.5M406.2 291.1v2.5M406.2 294.8l-.1 2.5M406.2 283.6v2.5M428.7 281.3h2.4M428.7 280.7h2.4M432.4 281.4h2.5M432.4 280.7h2.5M436.1 281.4h2.5M436.1 280.8h2.5"/>
<path d="M459.7 281.6v2.5M459.7 285.4v2.5M459.7 289.1v2.5M459.7 292.9v2.5M459.7 296.6v2.5M473.7 285.3v20h-2.5M62.3 305.4h34M62.5 304.6l1.5 1.5M80.2 304.6l1.5 1.5M97.3 301.4h2.2M100.1 305.4h2.5M100.7 301.4h2.6"/>
<path d="M103.9 305.4h2.5M104.5 301.4h2.5M107.6 305.4h2.5M108.3 301.4h2.5M111.4 305.4h2.5M112 301.4h2.5M113.2 317.1h63.5M114.2 309.4v8.8M115 316.4l-1.5 1.5M115.1 305.4h2.5M115.8 301.4h2.5M118.9 305.4h2.5"/>
<path d="M119.5 301.4h2.5M122.7 305.4h2.5M123.3 301.4h2.5M126.4 305.4h2.5M127 301.4h2.5M130.2 305.4h2.5M130.8 301.4h2.4M133.9 305.4h2.5M134.5 301.4h2.5M137.7 305.4h2.4M138.2 301.4h2.5M141.4 305.4h2.5"/>
<path d="M142 301.4h2.5M145.1 305.4h2.5M145.7 301.4h2.6M148.9 305.4h2.5M149.5 301.4h2.5M152.6 305.4h2.5M153.3 301.4h2.5M156.4 305.4h2.5M157 301.4h2.5M160.1 305.4h2.5M160.8 301.4h2.5M163.9 305.4h2.5"/>
<path d="M164.5 301.4h2.5M167.7 305.4h2.5M168.3 301.4h2.5M171.4 305.4h2.5M172 301.4h2.5M175.2 305.4h2.5M175.8 301.4h2.4M178.9 305.4h2.5M179.5 301.4h2.5M180.2 317.1h63.5M182.7 305.4h2.4M183.2 301.4h2.5"/>
<path d="M186.4 305.4h2.5M187 301.4h2.5M190.1 305.4h2.5M190.8 301.4h2.5M193.9 305.4h2.5M194.5 301.4h2.5M197.6 305.4h2.5M198.3 301.4h2.5M201.4 305.4h2.5M202 301.4h2.5M205.1 305.4h2.5M205.8 301.4h2.5"/>
<path d="M208.9 305.4h2.5M209.5 301.4h2.5M212.7 305.4h2.5M213.3 301.4h2.5M216.4 305.4h2.5M217 301.4h2.2M219.2 302.4h20M220.2 305.4h2.5M220.2 301.4h18M223.9 305.4h2.5M227.7 305.4h2.5M231.4 305.4h2.5"/>
<path d="M235.1 305.4h2.5M238.9 305.4h2.5M239.2 301.4h1.9M242.3 301.4h2.5M242.6 305.4h2.5M242.7 309.4v8.8M243.4 316.4l-1.4 1.5M246.1 301.4h2.5M246.4 305.4h2.5M249.8 301.4h2.5M250.1 305.4h2.5M253.6 301.4h2.5"/>
<path d="M253.9 305.4h2.5M257.3 301.4h1.9M328.7 301.3l2.5 .1M332.4 301.4h2.5M332.4 305.4h2.5M336.2 301.4h2.5M336.2 305.4h2.5M340 301.4h2.5M340 305.4h2.5M342.8 317.6h57.2M343.7 301.4h2.5M343.7 305.4h2.5"/>
<path d="M343.9 307.1v11.5M344.6 316.9l-1.5 1.5M347.5 301.4h2.5M347.5 305.4h2.5M351.2 301.4h2.5M351.2 305.4h2.5M354.9 301.4h2.5M354.9 305.3h2.5M358.7 301.4h2.5M358.7 305.3h2.5M362.4 301.4h2.5M362.4 305.3h2.5"/>
<path d="M366.2 301.4h2.5M366.2 305.3h2.5M369.9 301.4h2.5M369.9 305.3h2.5M373.7 301.5h2.5M373.7 305.3h2.5M377.4 301.5h2.5M377.4 305.3h2.5M381.2 301.5h2.5M381.2 305.3h2.5M385 301.5h2.5M385 305.3h2.5"/>
<path d="M388.7 301.5h2.5M388.7 305.3h2.5M392.5 301.5h2.5M392.5 305.3h2.5M396.2 301.5h2.5M396.2 305.3h2.5M399.9 301.5l2.5 .1M399.9 305.3h2.5M403.5 317.6h57.2M403.7 301.6h2.5M403.7 305.3h2.5M407.4 301.6h2.5"/>
<path d="M407.4 305.3h2.5M411.2 301.6h2.5M411.2 305.3h2.5M414.9 301.6h2.5M417.4 305.3h-2.5M418.7 301.6h2.5M418.7 305.3h2.5M422.4 301.6h2.5M422.4 305.3h2.5M426.2 301.6h2.5M426.2 305.3h2.5M430 301.6l2.5 .1"/>
<path d="M430 305.3h2.5M433.7 301.7h2.5M433.7 305.3h2.5M437.5 301.7h2.5M437.5 305.3h2.5M441.2 301.7h2.5M441.2 305.3h2.5M444.9 301.7h2.5M444.9 305.3h2.5M448.7 301.7h2.5M448.7 305.3h2.5M452.4 301.7h2.5"/>
<path d="M452.4 305.3h2.5M456.2 301.7h2.5M456.2 305.3h2.5M459.7 300.4v1.4M459.7 307.5v11.1M459.9 301.7h2.5M459.9 305.3h2.5M460.4 316.9l-1.4 1.5M463.7 301.7h2.5M463.7 305.3h2.5M467.4 301.7h2.6M467.4 305.3h2.6"/>
<path d="M471.2 301.7h2.5"/>
</g>
<g fill="#000" stroke="#000" stroke-width=".27">
<path d="M25 10.9v.6l558.6-.6zM25 11.5l558.6-.6v.6z"/>
<path d="M81 8.5l.1 2.5v-2.5zM81 8.5l.1 2.5h-.1z"/>
<path d="M131 8.5l.1 2.5v-2.5zM131 8.5l.1 2.5h-.1z"/>
<path d="M181 8.5l.2 2.5v-2.5zM181 8.5l.2 2.5h-.2z"/>
<path d="M231 8.5l.2 2.5v-2.5zM231 8.5l.2 2.5h-.2z"/>
<path d="M281 8.5l.2 2.5v-2.5zM281 8.5l.2 2.5h-.2z"/>
<path d="M331 8.5l.2 2.5v-2.5zM331 8.5l.2 2.5h-.2z"/>
<path d="M381 8.5l.2 2.5v-2.5zM381 8.5l.2 2.5h-.2z"/>
<path d="M431 8.5l.1 2.5v-2.5zM431 8.5l.1 2.5h-.1z"/>
<path d="M481 8.5l.1 2.5v-2.5zM481 8.5l.1 2.5h-.1z"/>
<path d="M531 8.5l.1 2.5v-2.5zM531 8.5l.1 2.5h-.1z"/>
<path d="M581 8.5l.1 2.5v-2.5zM581 8.5l.1 2.5h-.1z"/>
<path d="M22.5 59.8v.2l2.5-.2zM22.5 60l2.5-.2v.2z"/>
<path d="M583.6 60h2.5v-.2zM583.6 59.8h2.5l-2.5 .2z"/>
<path d="M22.5 109.8v.2l2.5-.2zM22.5 110l2.5-.2v.2z"/>
<path d="M22.5 110h2.5v-.2zM22.5 109.8h2.5l-2.5 .2z"/>
<path d="M583.6 110h2.5v-.2zM583.6 109.8h2.5l-2.5 .2z"/>
<path d="M22.5 159.8v.2l2.5-.2zM22.5 160l2.5-.2v.2z"/>
<path d="M530.8 160.1h50v-.2zM530.8 159.9h50l-50 .2z"/>
<path d="M583.6 160h2.5v-.2zM583.6 159.8h2.5l-2.5 .2z"/>
<path d="M22.5 209.8v.2l2.5-.2zM22.5 210l2.5-.2v.2z"/>
<path d="M530.8 210.1h50v-.2zM530.8 209.9h50l-50 .2z"/>
<path d="M583.6 210h2.5v-.2zM583.6 209.8h2.5l-2.5 .2z"/>
<path d="M530.8 226.8h50v-.2zM530.8 226.6h50l-50 .2z"/>
<path d="M22.5 259.8v.2l2.5-.2zM22.5 260l2.5-.2v.2z"/>
<path d="M530.8 243.3v.1l50-.1zM530.8 243.4l50-.1v.1z"/>
<path d="M530.8 259.9v.2l50-.2zM530.8 260.1l50-.2v.2z"/>
<path d="M530.8 259.9v.2l50-.2zM530.8 260.1l50-.2v.2z"/>
<path d="M530.8 259.9v.2l50-.2zM530.8 260.1l50-.2v.2z"/>
<path d="M530.8 259.9v.2l50-.2zM530.8 260.1l50-.2v.2z"/>
<path d="M530.8 243.4h50v-.1zM530.8 243.3h50l-50 .1z"/>
<path d="M530.8 276.6v.2l50-.2zM530.8 276.8l50-.2v.2z"/>
<path d="M583.6 260h2.5v-.2zM583.6 259.8h2.5l-2.5 .2z"/>
<path d="M530.8 293.3v.1l50-.1zM530.8 293.4l50-.1v.1z"/>
<path d="M530.8 293.3v.1l50-.1zM530.8 293.4l50-.1v.1z"/>
<path d="M22.5 309.9v.1l2.5-.1zM22.5 310l2.5-.1v.1z"/>
<path d="M530.8 319.9h50zM530.8 320.1l50-.2z"/>
<path d="M530.8 314.9h50zM530.8 315.1l50-.2z"/>
<path d="M530.8 309.9v.2l50-.2zM530.8 310.1l50-.2v.2z"/>
<path d="M583.6 310h2.5v-.1zM583.6 309.9h2.5l-2.5 .1z"/>
<path d="M530.8 340h50zM530.8 340.1l50-.1z"/>
<path d="M530.8 335h50zM530.8 335.1l50-.1z"/>
<path d="M530.8 330h50zM530.8 330.1l50-.1z"/>
<path d="M530.8 324.9h50zM530.8 325.1l50-.2z"/>
<path d="M530.8 359.9v.2l50-.2zM530.8 360.1l50-.2v.2z"/>
<path d="M530.8 359.9v.2l50-.2zM530.8 360.1l50-.2v.2z"/>
<path d="M530.8 354.9h50zM530.8 355.1l50-.2z"/>
<path d="M530.8 350h50zM530.8 350.1l50-.1z"/>
<path d="M530.8 345h50zM530.8 345.1l50-.1z"/>
<path d="M22.5 360h2.5v-.1zM22.5 359.9h2.5l-2.5 .1z"/>
<path d="M580.8 360.1h2.5v-.2zM580.8 359.9h2.5l-2.5 .2z"/>
<path d="M580.8 360.1h2.5v-.2zM580.8 359.9h2.5l-2.5 .2z"/>
<path d="M583.6 360h2.5v-.1zM583.6 359.9h2.5l-2.5 .1z"/>
<path d="M24.8 11.2v398.7h.5zM24.8 11.2h.5v398.7z"/>
<path d="M25 409.7v.5l558.6-.5zM25 410.2l558.6-.5v.5z"/>
<path d="M81 409.9l.1 2.5v-2.5zM81 409.9l.1 2.5h-.1z"/>
<path d="M131 409.9l.1 2.5v-2.5zM131 409.9l.1 2.5h-.1z"/>
<path d="M181 409.9l.2 2.5v-2.5zM181 409.9l.2 2.5h-.2z"/>
<path d="M231 409.9l.2 2.5v-2.5zM231 409.9l.2 2.5h-.2z"/>
<path d="M281 409.9l.2 2.5v-2.5zM281 409.9l.2 2.5h-.2z"/>
<path d="M331 409.9l.2 2.5v-2.5zM331 409.9l.2 2.5h-.2z"/>
<path d="M381 409.9l.2 2.5v-2.5zM381 409.9l.2 2.5h-.2z"/>
<path d="M431 409.9l.1 2.5v-2.5zM431 409.9l.1 2.5h-.1z"/>
<path d="M481 409.9l.1 2.5v-2.5zM481 409.9l.1 2.5h-.1z"/>
<path d="M531 409.9v2.5h.1zM531 409.9h.1v2.5z"/>
<path d="M531 409.9l.1 2.5v-2.5zM531 409.9l.1 2.5h-.1z"/>
<path d="M541 409.9l.1 2.5v-2.5zM541 409.9l.1 2.5h-.1z"/>
<path d="M555.9 409.9l.3 2.5v-2.5zM555.9 409.9l.3 2.5h-.3z"/>
<path d="M580.8 409.9l.5 2.5v-2.5zM580.8 409.9l.5 2.5h-.5z"/>
<path d="M583.3 11.2v398.7h.5zM583.3 11.2h.5v398.7z"/>
</g>
<g fill="#fff" stroke="#fff" stroke-width=".27">
<path d="M555.8 160l30.7 4.3h-30.7z"/>
<path d="M555.8 160h25l5.7 4.3z"/>
<path d="M580.8 145.5h5.7l-5.7 14.5z"/>
<path d="M586.5 145.5v18.8l-5.7-4.3z"/>
</g>
<path d="M555.8 160h25v-14.5h5.7v18.8h-30.7z" fill="none" stroke="#fff" stroke-width=".27"/>
<text font-size="13.4" x="539.9" y="389.8">A201</text>
<g font-size="5.9">
<text x="97.8" y="347.4">PROSPETO ANTERIORE</text>
<text x="328.2" y="347.4">PROSPETO POSTERIORE</text>
</g>
<text font-size="5" x="546" y="186.3">MO-D_2</text>
<g font-size="2.5">
<text x="50.7" y="9.8">1</text>
<text x="105.4" y="9.8">2</text>
<text x="155.3" y="9.8">3</text>
<text x="205.3" y="9.8">4</text>
<text x="255.4" y="9.8">5</text>
<text x="305.4" y="9.8">6</text>
<text x="355.4" y="9.8">7</text>
<text x="405.4" y="9.8">8</text>
<text x="455.4" y="9.8">9</text>
<text x="504.6" y="9.8">10</text>
<text x="554.8" y="9.8">11</text>
<text x="22.3" y="36.5">A</text>
<text x="584.7" y="36.5">A</text>
<text x="22.2" y="85.8">B</text>
<text x="22.3" y="85.8">E</text>
<text x="584.7" y="85.8">B</text>
<text x="22.2" y="135.8">C</text>
<text x="584.7" y="135.8">C</text>
<text x="531.6" y="153">POLITECNICO DI MILANO</text>
<text x="531.6" y="156">SCUOLA DEL DESIGN</text>
<text x="531.6" y="159">C.L. DESIGN DEGLI INTERNI</text>
<text x="531.8" y="162.8">PROGETTO:</text>
<text x="22.1" y="185.8">D</text>
<text x="584.7" y="185.8">D</text>
<text x="531.8" y="212.8">CORSO: STRUMENTI E METODI</text>
<text x="546" y="216.2">DEL PROGETTO</text>
<text x="531.8" y="229.5">DOCENTE:</text>
<text x="22.2" y="235.8">E</text>
<text x="544.2" y="235.9">MARCO FERRARA</text>
<text x="584.7" y="235.8">E</text>
<text x="531.8" y="246.1">STUDENTI:</text>
<text x="543.6" y="249.5">RICCARDO FALLANI</text>
<text x="541.1" y="252.5">ELEONORA MIGLIERINA</text>
<text x="543.7" y="255.5">SOPHIE TORREANO</text>
<text x="531.8" y="262.8">OGGETTO:</text>
<text x="539.1" y="269">PROPOSTA AMPLIAMENTO</text>
<text x="531.8" y="279.5">NOTE:</text>
<text x="22.2" y="285.8">F</text>
<text x="555.1" y="285.9">-</text>
<text x="584.8" y="285.8">F</text>
<text x="531.8" y="296.1">NOME FILE:</text>
<text x="547.8" y="301.8">MO-D_2.dwg</text>
<text x="531.6" y="313.4">VERS</text>
<text x="571.7" y="313.4">DATA</text>
<text x="22.1" y="335.8">G</text>
<text x="584.6" y="335.8">G</text>
<text x="531.8" y="358.4">A</text>
<text x="565.4" y="358.4">2017.07.18</text>
<text x="531.8" y="362.9">TAVOLA NO.:</text>
<text x="566.5" y="363">03 DI</text>
<text x="575.1" y="363">04</text>
<text x="22.2" y="385.9">H</text>
<text x="584.7" y="385.9">H</text>
<text x="531.8" y="405.5">DATA:</text>
<text x="541.7" y="405.4">2017/07/13</text>
<text x="556.7" y="405.4">SCALA:</text>
<text x="571.3" y="405.4">1:50</text>
<text x="48.8" y="413.3">1</text>
<text x="105.4" y="413.3">2</text>
<text x="155.3" y="413.3">3</text>
<text x="205.3" y="413.3">4</text>
<text x="255.4" y="413.3">5</text>
<text x="305.4" y="413.3">6</text>
<text x="355.4" y="413.3">7</text>
<text x="405.4" y="413.3">8</text>
<text x="455.4" y="413.3">9</text>
<text x="504.6" y="413.3">10</text>
<text x="531.6" y="412.4">0</text>
<text x="531.6" y="408.4">REV:</text>
<text x="541.6" y="412.4">0.5m</text>
<text x="541.7" y="408.4">A</text>
<text x="556.5" y="412.4">1.25m</text>
<text x="556.7" y="408.4">FORMATO:</text>
<text x="573.2" y="408.4">A1</text>
<text x="575" y="412.4">2.5m</text>
</g>
<g font-size="2.1">
<text x="314.1" y="135.4" transform="rotate(-90 314.1 135.4)">40</text>
<text x="314.1" y="142.5" transform="rotate(-90 314.1 142.5)">40</text>
<text x="81.7" y="191.6" transform="rotate(-90 81.7 191.6)">594</text>
<text x="314.2" y="198.3" transform="rotate(-90 314.2 198.3)">513</text>
<text x="64" y="219.6" transform="rotate(-90 64 219.6)">854</text>
<text x="81.7" y="279.1" transform="rotate(-90 81.7 279.1)">280</text>
<text x="176.7" y="317.9">655</text>
<text x="400" y="318.4">600</text>
</g>
</svg>
